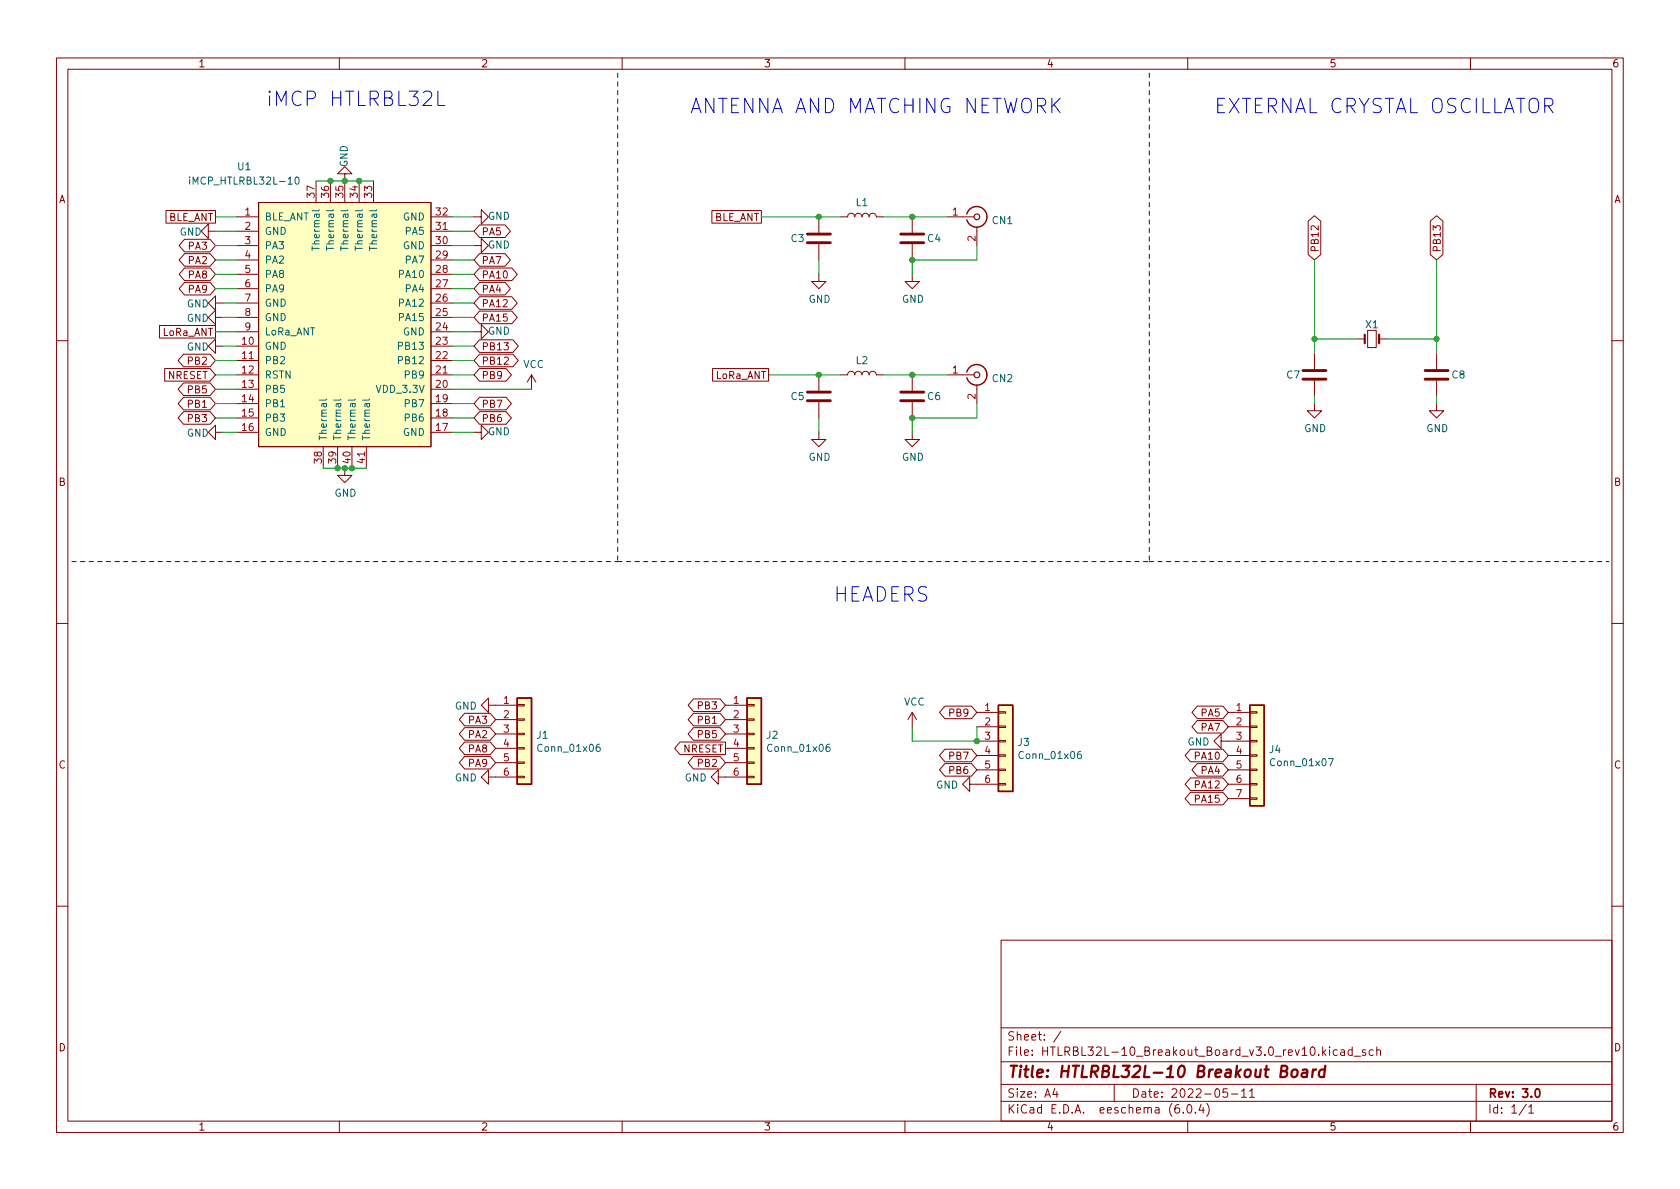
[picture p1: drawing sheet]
<svg xmlns="http://www.w3.org/2000/svg" width="297mm" height="210mm" viewBox="0 0 297 210" stroke-linecap="round" stroke-linejoin="round" font-family="sans-serif">
<g fill="none" stroke="#840000" stroke-width=".18">
<path d="M10 10.2h277v190.1h-277zM12 12.2h273v186.1h-273zM60 10.2v2M110 10.2v2M160 10.2v2M210 10.2v2M260 10.2v2M29.3 37.2h8.8v2.3h-8.8zM41.9 38.3h3.8M45.7 35.8h30.5v43.2h-30.5zM55.9 32v3.8M58.4 32v3.8"/>
<path d="M61 30.7h1.2l-1.2-1.2-1.3 1.2h1.3v5.1M63.5 32v3.8M66 32v3.8M76.2 38.3h3.8M83.8 38.3h1.3v-1.2l1.3 1.2-1.3 1.3v-1.3M84.8 39.8h4.5l.9 1.1-.9 1.1h-4.5l-1-1.1zM125.9 37.2h8.7v2.3h-8.7zM144.8 38.3v2.8M148.6 38.3h1.3a.64 .64 0 0 1 .6-.6 .64 .64 0 0 1 .6 .6 .64 .64 0 0 1 .7-.6 .64 .64 0 0 1 .6 .6 .64 .64 0 0 1 .6-.6 .64 .64 0 0 1 .7 .6 .64 .64 0 0 1 .6-.6 .64 .64 0 0 1 .6 .6h1.3M161.3 38.3v2.8M167.6 38.3h4.6M231.3 39.1l1.1-.9 1.1 .9v5.9l-1.1 1-1.1-1z"/>
<path d="M252.9 39.1l1.1-.9 1.1 .9v5.9l-1.1 1-1.1-1zM28.2 57.6h9.9v2.2h-9.9zM32.6 47.4h4.5l1 1.1-1 1.1h-4.5l-.9-1.1zM32.6 44.9h4.5l1 1.1-1 1.1h-4.5l-.9-1.1zM32.6 42.3h4.5l1 1.1-1 1.1h-4.5l-.9-1.1zM32.6 49.9h4.5l1 1.1-1 1.2h-4.5l-.9-1.2zM36.8 40.9v-1.3l-1.2 1.3 1.2 1.3v-1.3h1.3M38.1 53.6v-1.3l-1.3 1.3 1.3 1.3v-1.3h1.3M38.1 56.1v-1.2l-1.3 1.2 1.3 1.3v-1.3h1.3M41.9 40.9h3.8M41.9 58.7h3.8M41.9 56.1h3.8"/>
<path d="M41.9 53.6h3.8M41.9 51h3.8M41.9 48.5h3.8M41.9 46h3.8M41.9 43.4h3.8M76.2 40.9h3.8M76.2 58.7h3.8M76.2 56.1h3.8M76.2 53.6h3.8M76.2 51h3.8M76.2 48.5h3.8M76.2 46h3.8"/>
<path d="M76.2 43.4h3.8M83.8 58.7h1.3v-1.3l1.3 1.3-1.3 1.2v-1.2M83.8 43.4h1.3v-1.2l1.3 1.2-1.3 1.3v-1.3M84.8 55h5.7l1 1.1-1 1.1h-5.7l-1-1.1zM84.8 52.5h5.7l1 1.1-1 1.1h-5.7l-1-1.1zM84.8 49.9h4.5l.9 1.1-.9 1.2h-4.5l-1-1.2zM84.8 47.4h5.7l1 1.1-1 1.1h-5.7l-1-1.1zM84.8 44.9h4.5l.9 1.1-.9 1.1h-4.5l-1-1.1zM144.8 48.5v1.3h1.2l-1.2 1.2-1.3-1.2h1.3M144.8 43.2v2.8M161.3 48.5v1.3h1.3l-1.3 1.2-1.3-1.2h1.3M161.3 43.2v2.8"/>
<path d="M172.7 40.1v3.3M240 59.9h1.3M241.8 58.4h1.5v3.1h-1.5zM243.8 59.9h1.3M10 60.2h2M29.1 65.2h8l1 1.1-1 1.1h-8zM32.4 62.6h4.7l1 1.1-1 1.2h-4.7l-.9-1.2zM32.4 67.7h4.7l1 1.1-1 1.1h-4.7l-.9-1.1zM32.4 72.8h4.7l1 1.1-1 1.1h-4.7l-.9-1.1zM32.4 70.3h4.7l1 1.1-1 1.1h-4.7l-.9-1.1zM38.1 61.2v-1.3l-1.3 1.3 1.3 1.3v-1.3h1.3M38.1 76.4v-1.2l-1.3 1.2 1.3 1.3v-1.3h1.3"/>
<path d="M41.9 61.2h3.8M41.9 63.7h3.8M41.9 66.3h3.8M41.9 68.8h3.8M41.9 71.4h3.8M41.9 73.9h3.8M41.9 76.4h3.8M57.1 79v3.8M59.7 79v3.8M62.2 79v3.8M64.8 79v3.8M76.2 61.2h3.8"/>
<path d="M76.2 63.7h3.8M76.2 66.3h3.8M76.2 68.8h3.8M76.2 71.4h3.8M76.2 73.9h3.8M76.2 76.4h3.8M83.8 76.4h1.3v-1.2l1.3 1.2-1.3 1.3v-1.3M84.8 72.8h4.7l.9 1.1-.9 1.1h-4.7l-1-1.1zM84.8 60.1h5.9l.9 1.1-.9 1.1h-5.9l-1-1.1zM84.8 62.6h5.9l.9 1.1-.9 1.2h-5.9l-1-1.2zM84.8 70.3h4.7l.9 1.1-.9 1.1h-4.7l-1-1.1zM84.8 65.2h4.7l.9 1.1-.9 1.1h-4.7l-1-1.1z"/>
<path d="M94 66.3l-.8 1.3M94 66.3v2.5M94 66.3l.7 1.3M126 65.2h9.9v2.2h-9.9zM144.8 76.4v1.3h1.2l-1.2 1.3-1.3-1.3h1.3M144.8 66.3v2.8M144.8 71.1v2.8M148.6 66.3h1.3a.64 .64 0 0 1 .6-.6 .64 .64 0 0 1 .6 .6 .64 .64 0 0 1 .7-.6 .64 .64 0 0 1 .6 .6 .64 .64 0 0 1 .6-.6 .64 .64 0 0 1 .7 .6 .64 .64 0 0 1 .6-.6 .64 .64 0 0 1 .6 .6h1.3M161.3 76.4v1.3h1.3l-1.3 1.3-1.3-1.3h1.3M161.3 66.3v2.8M161.3 71.1v2.8M167.6 66.3h4.6"/>
<path d="M172.7 68.1v3.3M232.4 71.4v1.2h1.3l-1.3 1.3-1.3-1.3h1.3M232.4 62.5v2.8M232.4 67.3v2.8M254 71.4v1.2h1.3l-1.3 1.3-1.3-1.3h1.3M254 62.5v2.8M254 67.3v2.8M285 60.2h2M61 82.8v1.3h1.2l-1.2 1.2-1.3-1.2h1.3M10 110.2h2M285 110.2h2M82.2 133.8h4.5l.9 1.1-.9 1.1h-4.5l-1-1.1z"/>
<path d="M82.2 128.7h4.5l.9 1.1-.9 1.1h-4.5l-1-1.1zM82.2 126.1h4.5l.9 1.1-.9 1.2h-4.5l-1-1.2zM82.2 131.2h4.5l.9 1.1-.9 1.1h-4.5l-1-1.1zM86.4 124.7v-1.3l-1.3 1.3 1.3 1.3v-1.3h5M86.4 137.4v-1.3l-1.3 1.3 1.3 1.3v-1.3h5M87.6 127.2h3.8M87.6 129.8h3.8M87.6 132.3h3.8M87.6 134.9h3.8M91.4 137.3h1.3v.2h-1.3zM91.4 134.7h1.3v.3h-1.3zM91.4 132.2h1.3v.3h-1.3z"/>
<path d="M91.4 129.7h1.3v.2h-1.3zM91.4 127.1h1.3v.3h-1.3zM91.4 124.6h1.3v.2h-1.3zM120.2 131.2h8.1v2.2h-8.1l-.9-1.1zM122.6 133.8h4.7l1 1.1-1 1.1h-4.7l-.9-1.1zM122.6 126.1h4.7l1 1.1-1 1.2h-4.7l-.9-1.2zM122.6 123.6h4.7l1 1.1-1 1.1h-4.7l-.9-1.1zM122.6 128.7h4.7l1 1.1-1 1.1h-4.7l-.9-1.1zM127 137.4v-1.3l-1.3 1.3 1.3 1.3v-1.3h5.1M128.3 124.7h3.8M128.3 127.2h3.8M128.3 129.8h3.8"/>
<path d="M128.3 132.3h3.8M128.3 134.9h3.8M132.1 137.3h1.2v.2h-1.2zM132.1 134.7h1.2v.3h-1.2zM132.1 132.2h1.2v.3h-1.2zM132.1 129.7h1.2v.2h-1.2zM132.1 127.1h1.2v.3h-1.2zM132.1 124.6h1.2v.2h-1.2zM161.3 126l-.8 1.2M161.3 126v2.5M161.3 126l.8 1.2M167.1 124.9h4.7l.9 1.1-.9 1.1h-4.7l-1-1.1z"/>
<path d="M167.1 135h4.7l.9 1.1-.9 1.1h-4.7l-1-1.1zM167.1 132.5h4.7l.9 1.1-.9 1.1h-4.7l-1-1.1zM171.4 138.7v-1.3l-1.2 1.3 1.2 1.2v-1.2h5.1M172.7 126h3.8M172.7 128.5h3.8M172.7 131.1h3.8M172.7 133.6h3.8M172.7 136.1h3.8M176.5 138.6h1.3v.2h-1.3zM176.5 136h1.3v.3h-1.3zM176.5 133.5h1.3v.2h-1.3zM176.5 130.9h1.3v.3h-1.3z"/>
<path d="M176.5 128.4h1.3v.2h-1.3zM176.5 125.9h1.3v.2h-1.3zM210.5 132.5h5.7l1 1.1-1 1.1h-5.7l-1-1.1zM210.5 137.6h5.7l1 1.1-1 1.1h-5.7l-1-1.1zM211.7 135h4.5l1 1.1-1 1.1h-4.5l-1-1.1zM211.7 127.4h4.5l1 1.1-1 1.1h-4.5l-1-1.1zM211.7 124.9h4.5l1 1.1-1 1.1h-4.5l-1-1.1zM215.9 131.1v-1.3l-1.3 1.3 1.3 1.2v-1.2h5.1M217.2 126h3.8M217.2 128.5h3.8M217.2 133.6h3.8M217.2 136.1h3.8"/>
<path d="M217.2 138.7h3.8M221 138.6h1.2v.2h-1.2zM221 136h1.2v.3h-1.2zM221 133.5h1.2v.2h-1.2zM221 130.9h1.2v.3h-1.2zM221 128.4h1.2v.2h-1.2zM221 125.9h1.2v.2h-1.2zM210.5 140.1h5.7l1 1.1-1 1.1h-5.7l-1-1.1zM217.2 141.2h3.8M221 141.1h1.2v.2h-1.2zM10 160.2h2M177 166.3h108v32h-108z"/>
<path d="M285 160.2h2M60 198.3v2M110 198.3v2M160 198.3v2M177 194.8h108M177 191.8h108M177 187.8h108M177 181.8h108M186.5 192.5l-.4 1h1M186.9 193v1M187.6 182.4l-1.3 1.9M197 191.8v3"/>
<path d="M208.4 195.3a.59 .59 0 0 0-.7 .7v.5l.2 .3h.4l.2-.1 .1-.5-.2-.2-.4-.1-.3 .3M209.2 196.7v.1M210 198.3v2M210.1 195.4l.1-.1a.81 .81 0 0 1 .6 .7 .81 .81 0 0 1-.3 .8h-.1a.81 .81 0 0 1-.6-.6 .81 .81 0 0 1 .3-.8zM211.4 196.7v.1M212.4 195.3l-.4 1h.9M212.7 195.8v1M213.4 195.1a1.72 1.72 0 0 1 0 2.3M217 192.5h-.7l-.1 .7 .2-.1 .5 .1 .2 .2-.1 .5-.2 .1-.6-.1M217.7 193.5h1.2M219.5 193l.4-.5v1.5M219.5 194h.9"/>
<path d="M220.9 193l.5-.5v1.5M220.9 194h.9M236.4 185.7l-.4-.1-.3 .3v.4l.2 .3h.5M237.1 185.7h.5l.1 .9M237.7 186l-.5 .1a.29 .29 0 0 0-.2 .2 .29 .29 0 0 0 .2 .3h.5M239.1 185.7l-.5-.1-.2 .3v.4l.1 .3h.6M239.1 185.1v1.5M239.4 186.8h1.2M241.4 185.7l-.3-.1-.2 .2v.3l.5 .1v.4h-.5M242.8 185.7l-.4-.1-.3 .3v.4l.1 .3h.6M243.4 185.8l.2-.2 .4 .1 .1 .9M243.4 185.1v1.5"/>
<path d="M260 198.3v2M261 191.8v6.5M269.9 195.3l-1.3 1.9M270.3 195.8l.4-.5v1.5M270.3 196.8h.9"/>
</g>
<path d="M271.6 192.6l.2-.1a.82 .82 0 0 1 .6 .7 .82 .82 0 0 1-.3 .8h-.2a.81 .81 0 0 1-.6-.6 .81 .81 0 0 1 .3-.8z" fill="none" stroke="#840000" stroke-width=".3"/>
<path d="M228.5 189.3a.52 .52 0 0 1 .5-.2 .52 .52 0 0 1 .4 .4v.6a.55 .55 0 0 1-.6 .4 .55 .55 0 0 1-.5-.4zM230.3 189.2l.2-.1 .6 .1-.1 1.3M231.1 189.6l-.6 .1a.4 .4 0 0 0-.4 .3 .4 .4 0 0 0 .3 .5l.6-.1M232.2 189.1l-.2 1.4M232.7 189.1l-.4 .1-.2 .3M234.2 189.2a.66 .66 0 0 0-.9 .3l-.1 .6 .1 .3 .2 .1 .6-.1M234.3 188.5l-.2 2" fill="none" stroke="#840000" stroke-width=".4"/>
<path d="M241.3 59.2v1.5M243.8 59.2v1.5" fill="none" stroke="#840000" stroke-width=".38"/>
<path d="M142.7 42.9h4.1M142.7 41.4h4.1M159.3 42.9h4M159.3 41.4h4M142.7 70.9h4.1M142.7 69.3h4.1M159.3 70.9h4M159.3 69.3h4M230.4 67.1h4M230.4 65.5h4M252 67.1h4M252 65.5h4" fill="none" stroke="#840000" stroke-width=".51"/>
<g fill="#ffffc2" stroke="#ffffc2" stroke-width=".18">
<path d="M221 124.7h2.5v17.8h-2.5z"/>
<path d="M91.4 123.4h2.6v15.3h-2.6z"/>
<path d="M132.1 123.4h2.5v15.3h-2.5z"/>
<path d="M45.7 35.8h30.5v43.2h-30.5z"/>
<path d="M176.5 124.7h2.6v15.2h-2.6z"/>
</g>
<path d="M170.9 37.8a1.81 1.81 0 0 1 2.8-.9 1.81 1.81 0 0 1 0 2.9 1.81 1.81 0 0 1-2.8-.9M170.9 65.8a1.81 1.81 0 0 1 2.8-1 1.81 1.81 0 0 1 0 3 1.81 1.81 0 0 1-2.8-1M91.4 123.4h2.6v15.3h-2.6zM132.1 123.4h2.5v15.3h-2.5zM176.5 124.7h2.6v15.2h-2.6zM221 124.7h2.5v17.8h-2.5z" fill="none" stroke="#840000" stroke-width=".25"/>
<path d="M33.5 31.3v.1M33.5 31.7v.9M52.3 31.4l.2-.1a.68 .68 0 0 1 .4 .6 .68 .68 0 0 1-.4 .7l-.2-.1-.1-.4zM57.7 70.6l-.2 .2h-1M60.3 70.6l-.2 .2h-1.1M62.8 70.6l-.2 .2h-1.1M65.3 70.6l-.1 .2h-1.1M106 131.6l-.4 .1a.86 .86 0 0 0 0 1.2l.5-.1v-.5l-.2-.2h-.3l-.2 .2M146.6 131.6l-.3 .1a.86 .86 0 0 0 0 1.2l.4-.1 .1-.5-.3-.2h-.2l-.3 .2M191.1 132.9h-.4a.86 .86 0 0 0 0 1.2l.5-.1v-.4l-.2-.2h-.3l-.2 .2M234.9 134.1h.8l-.5 1.3" fill="none" stroke="#006464" stroke-width=".18"/>
<g fill="none" stroke="#840000" stroke-width=".2">
<circle cx="172.7" cy="38.3" r=".51"/>
<circle cx="172.7" cy="66.3" r=".51"/>
</g>
<path d="M77.4 16.1v2.6h1.2M186.3 18.5l1.1 1.4M187.4 17.4l-1.4 1.4" fill="none" stroke="#0000c2" stroke-width=".18"/>
<path d="M109.2 12.9v86.4M203.2 12.9v86.4M12.7 99.3h96.5M109.2 99.3h94M203.2 99.3h81.3" fill="none" stroke="#0000c2" stroke-width=".18" stroke-dasharray=".8 .8"/>
<g fill="none" stroke="#009600" stroke-width=".18">
<path d="M38.1 38.3h3.8M55.9 32h10.1M80 38.3h3.8M134.6 38.3h14M156.2 38.3h11.4M38.1 51h3.8M38.1 48.5h3.8M38.1 40.9h3.8M38.1 58.7h3.8M38.1 43.4h3.8M38.1 46h3.8M39.4 53.6h2.5"/>
<path d="M39.4 56.1h2.5M80 51h3.8M80 48.5h3.8M80 53.6h3.8M80 40.9h3.8M80 58.7h3.8M80 56.1h3.8M80 43.4h3.8M80 46h3.8M144.8 46v2.5M172.7 43.4v2.6h-11.4v2.5M232.4 46v16.5"/>
<path d="M232.4 59.9h7.6M245.1 59.9h8.9M254 46v16.5M38.1 73.9h3.8M38.1 71.4h3.8M38.1 66.3h3.8M38.1 68.8h3.8M38.1 63.7h3.8M39.4 61.2h2.5M39.4 76.4h2.5M80 73.9h3.8M80 71.4h3.8"/>
<path d="M80 61.2h3.8M80 66.3h3.8M80 76.4h3.8M80 68.8h14M80 63.7h3.8M135.9 66.3h12.7M144.8 73.9v2.5M156.2 66.3h11.4M172.7 71.4v2.5h-11.4v2.5M232.4 70.1v1.3M254 70.1v1.3M57.1 82.8h7.7"/>
<path d="M161.3 128.5v2.6h11.4v-2.6"/>
</g>
<g fill="#009600" stroke="#009600" stroke-width=".18">
<circle cx="61" cy="82.8" r=".46"/>
<circle cx="59.7" cy="82.8" r=".46"/>
<circle cx="62.2" cy="82.8" r=".46"/>
<circle cx="63.5" cy="32" r=".46"/>
<circle cx="58.4" cy="32" r=".46"/>
<circle cx="61" cy="32" r=".46"/>
<circle cx="232.4" cy="59.9" r=".46"/>
<circle cx="254" cy="59.9" r=".46"/>
<circle cx="172.7" cy="131.1" r=".46"/>
<circle cx="144.8" cy="38.3" r=".46"/>
<circle cx="161.3" cy="46" r=".46"/>
<circle cx="161.3" cy="38.3" r=".46"/>
<circle cx="161.3" cy="73.9" r=".46"/>
<circle cx="161.3" cy="66.3" r=".46"/>
<circle cx="144.8" cy="66.3" r=".46"/>
</g>
<g font-size="3.5" fill="#0000c2">
<text x="47" y="18.8">iMCP HTLRBL32L</text>
<text x="121.9" y="20">ANTENNA AND MATCHING NETWORK</text>
<text x="214.6" y="20">EXTERNAL CRYSTAL OSCILLATOR</text>
<text x="147.3" y="106.4">HEADERS</text>
</g>
<text font-size="2.8" fill="#840000" x="178" y="190.6">Title: HTLRBL32L-10 Breakout Board</text>
<g font-size="2.1" fill="#840000">
<text x="178" y="184">Sheet: /</text>
<text x="178" y="186.7">File: HTLRBL32L-10_Breakout_Board_v3.0_rev10.kicad_sch</text>
<text x="178" y="196.9">KiCad E.D.A. eeschema (6.0.4)</text>
<text x="178" y="194.1">Size: A4</text>
<text x="200" y="194.1">Date: 2022-05-11</text>
<text x="263" y="194.1">Rev: 3.0</text>
<text x="263" y="196.9">Id: 1/1</text>
</g>
<g font-size="1.8" fill="#840000">
<text x="35" y="11.9">1</text>
<text x="85" y="11.9">2</text>
<text x="135" y="11.9">3</text>
<text x="185" y="11.9">4</text>
<text x="235" y="11.9">5</text>
<text x="285" y="11.9">6</text>
<text x="10.3" y="35.9">A</text>
<text x="285.3" y="35.9">A</text>
<text x="29.6" y="39.1">BLE_ANT</text>
<text x="85.1" y="41.6">PA5</text>
<text x="126.1" y="39.1">BLE_ANT</text>
<text x="33.4" y="46.7">PA2</text>
<text x="33.4" y="44.2">PA3</text>
<text x="85.1" y="46.7">PA7</text>
<text x="233.1" y="44.7" transform="rotate(-90 233.1 44.7)">PB12</text>
<text x="254.7" y="44.7" transform="rotate(-90 254.7 44.7)">PB13</text>
<text x="33.4" y="49.2">PA8</text>
<text x="33.4" y="51.8">PA9</text>
<text x="85.1" y="51.8">PA4</text>
<text x="85.1" y="49.2">PA10</text>
<text x="28.7" y="59.4">LoRa_ANT</text>
<text x="85.1" y="56.9">PA15</text>
<text x="85.1" y="54.3">PA12</text>
<text x="33.4" y="64.5">PB2</text>
<text x="85.1" y="61.9">PB13</text>
<text x="85.1" y="64.5">PB12</text>
<text x="29.7" y="67">NRESET</text>
<text x="33.4" y="69.6">PB5</text>
<text x="85.1" y="67">PB9</text>
<text x="126.5" y="67">LoRa_ANT</text>
<text x="33.4" y="74.6">PB3</text>
<text x="33.4" y="72.1">PB1</text>
<text x="85.1" y="74.6">PB6</text>
<text x="85.1" y="72.1">PB7</text>
<text x="10.3" y="85.9">B</text>
<text x="285.3" y="85.9">B</text>
<text x="123.6" y="125.4">PB3</text>
<text x="82.9" y="130.5">PA2</text>
<text x="82.9" y="128">PA3</text>
<text x="123.6" y="128">PB1</text>
<text x="123.6" y="130.5">PB5</text>
<text x="168" y="126.7">PB9</text>
<text x="212.5" y="129.2">PA7</text>
<text x="212.5" y="126.7">PA5</text>
<text x="10.3" y="135.9">C</text>
<text x="82.9" y="135.6">PA9</text>
<text x="82.9" y="133.1">PA8</text>
<text x="120.8" y="133.1">NRESET</text>
<text x="123.6" y="135.6">PB2</text>
<text x="168" y="136.9">PB6</text>
<text x="168" y="134.3">PB7</text>
<text x="211.5" y="134.3">PA10</text>
<text x="212.5" y="136.9">PA4</text>
<text x="285.3" y="135.9">C</text>
<text x="211.5" y="139.4">PA12</text>
<text x="211.5" y="141.9">PA15</text>
<text x="10.3" y="185.9">D</text>
<text x="285.3" y="185.9">D</text>
<text x="35" y="199.9">1</text>
<text x="85" y="199.9">2</text>
<text x="135" y="199.9">3</text>
<text x="185" y="199.9">4</text>
<text x="235" y="199.9">5</text>
<text x="285" y="199.9">6</text>
</g>
<g font-size="1.8" fill="#006464">
<text x="61.5" y="29.6" transform="rotate(-90 61.5 29.6)">GND</text>
<text x="34.1" y="32.6">iMCP_HTLRBL32L-10</text>
<text x="42" y="30.1">U1</text>
<text x="31.7" y="41.7">GND</text>
<text x="46.7" y="39">BLE_ANT</text>
<text x="46.7" y="41.5">GND</text>
<text x="71.3" y="39">GND</text>
<text x="71.7" y="41.5">PA5</text>
<text x="86.2" y="38.9">GND</text>
<text x="151.4" y="36.4">L1</text>
<text x="175.5" y="39.6">CN1</text>
<text x="46.7" y="44.1">PA3</text>
<text x="46.7" y="46.6">PA2</text>
<text x="56.5" y="43.7" transform="rotate(-90 56.5 43.7)">Thermal</text>
<text x="59.1" y="43.7" transform="rotate(-90 59.1 43.7)">Thermal</text>
<text x="61.6" y="43.7" transform="rotate(-90 61.6 43.7)">Thermal</text>
<text x="64.1" y="43.7" transform="rotate(-90 64.1 43.7)">Thermal</text>
<text x="66.7" y="43.7" transform="rotate(-90 66.7 43.7)">Thermal</text>
<text x="71.3" y="44.1">GND</text>
<text x="71.7" y="46.6">PA7</text>
<text x="86.2" y="43.9">GND</text>
<text x="139.9" y="42.8">C3</text>
<text x="164" y="42.8">C4</text>
<text x="46.7" y="49.1">PA8</text>
<text x="46.7" y="51.7">PA9</text>
<text x="70.8" y="49.1">PA10</text>
<text x="71.7" y="51.7">PA4</text>
<text x="142.9" y="53.5">GND</text>
<text x="159.5" y="53.5">GND</text>
<text x="33" y="54.4">GND</text>
<text x="33" y="56.9">GND</text>
<text x="46.7" y="54.2">GND</text>
<text x="46.7" y="56.8">GND</text>
<text x="46.7" y="59.3">LoRa_ANT</text>
<text x="70.8" y="56.8">PA15</text>
<text x="70.8" y="54.2">PA12</text>
<text x="71.3" y="59.3">GND</text>
<text x="86.2" y="59.2">GND</text>
<text x="241.5" y="58">X1</text>
<text x="33" y="62">GND</text>
<text x="46.7" y="61.8">GND</text>
<text x="46.7" y="64.4">PB2</text>
<text x="70.8" y="64.4">PB12</text>
<text x="70.8" y="61.8">PB13</text>
<text x="92.5" y="65.1">VCC</text>
<text x="151.4" y="64.4">L2</text>
<text x="46.7" y="66.9">RSTN</text>
<text x="46.7" y="69.5">PB5</text>
<text x="66.8" y="69.5">VDD_3.3V</text>
<text x="71.7" y="66.9">PB9</text>
<text x="139.9" y="70.7">C5</text>
<text x="164" y="70.7">C6</text>
<text x="175.5" y="67.6">CN2</text>
<text x="227.5" y="66.9">C7</text>
<text x="256.7" y="66.9">C8</text>
<text x="33" y="77.2">GND</text>
<text x="46.7" y="72">PB1</text>
<text x="46.7" y="74.5">PB3</text>
<text x="46.7" y="77.1">GND</text>
<text x="57.8" y="78" transform="rotate(-90 57.8 78)">Thermal</text>
<text x="60.3" y="78" transform="rotate(-90 60.3 78)">Thermal</text>
<text x="62.9" y="78" transform="rotate(-90 62.9 78)">Thermal</text>
<text x="65.4" y="78" transform="rotate(-90 65.4 78)">Thermal</text>
<text x="71.3" y="77.1">GND</text>
<text x="71.7" y="74.5">PB6</text>
<text x="71.7" y="72">PB7</text>
<text x="86.2" y="77">GND</text>
<text x="230.6" y="76.4">GND</text>
<text x="252.2" y="76.4">GND</text>
<text x="142.9" y="81.5">GND</text>
<text x="159.5" y="81.5">GND</text>
<text x="59.1" y="87.8">GND</text>
<text x="80.4" y="125.5">GND</text>
<text x="159.8" y="124.8">VCC</text>
<text x="94.9" y="130.6">J1</text>
<text x="135.6" y="130.6">J2</text>
<text x="180" y="131.9">J3</text>
<text x="209.9" y="131.8">GND</text>
<text x="95.4" y="132.9">Conn_01x06</text>
<text x="136" y="132.9">Conn_01x06</text>
<text x="180.5" y="134.2">Conn_01x06</text>
<text x="224.5" y="133.2">J4</text>
<text x="224.9" y="135.5">Conn_01x07</text>
<text x="80.4" y="138.2">GND</text>
<text x="121" y="138.2">GND</text>
<text x="165.5" y="139.4">GND</text>
</g>
<g font-size="1.8" fill="#a90000">
<text x="55.6" y="34.9" transform="rotate(-90 55.6 34.9)">37</text>
<text x="58.2" y="34.9" transform="rotate(-90 58.2 34.9)">36</text>
<text x="60.7" y="34.9" transform="rotate(-90 60.7 34.9)">35</text>
<text x="63.2" y="34.9" transform="rotate(-90 63.2 34.9)">34</text>
<text x="65.8" y="34.9" transform="rotate(-90 65.8 34.9)">33</text>
<text x="43.3" y="38.1">1</text>
<text x="43.3" y="40.6">2</text>
<text x="77.1" y="40.6">31</text>
<text x="77.1" y="38.1">32</text>
<text x="168.4" y="38.1">1</text>
<text x="43.3" y="43.2">3</text>
<text x="43.3" y="45.7">4</text>
<text x="77.1" y="45.7">29</text>
<text x="77.1" y="43.2">30</text>
<text x="172.5" y="42.7" transform="rotate(-90 172.5 42.7)">2</text>
<text x="43.3" y="48.3">5</text>
<text x="43.3" y="50.8">6</text>
<text x="43.3" y="53.3">7</text>
<text x="77.1" y="53.3">26</text>
<text x="77.1" y="50.8">27</text>
<text x="77.1" y="48.3">28</text>
<text x="43.3" y="55.9">8</text>
<text x="43.3" y="58.4">9</text>
<text x="77.1" y="58.4">24</text>
<text x="77.1" y="55.9">25</text>
<text x="42.8" y="61">10</text>
<text x="42.8" y="63.5">11</text>
<text x="77.1" y="63.5">22</text>
<text x="77.1" y="61">23</text>
<text x="42.8" y="66">12</text>
<text x="42.8" y="68.6">13</text>
<text x="42.8" y="71.1">14</text>
<text x="77.1" y="71.1">19</text>
<text x="77.1" y="66">21</text>
<text x="77.1" y="68.6">20</text>
<text x="168.4" y="66">1</text>
<text x="172.5" y="70.6" transform="rotate(-90 172.5 70.6)">2</text>
<text x="42.8" y="73.7">15</text>
<text x="42.8" y="76.2">16</text>
<text x="77.1" y="76.2">17</text>
<text x="77.1" y="73.7">18</text>
<text x="56.9" y="81.9" transform="rotate(-90 56.9 81.9)">38</text>
<text x="59.4" y="81.9" transform="rotate(-90 59.4 81.9)">39</text>
<text x="62" y="81.9" transform="rotate(-90 62 81.9)">40</text>
<text x="64.5" y="81.9" transform="rotate(-90 64.5 81.9)">41</text>
<text x="89" y="124.5">1</text>
<text x="129.7" y="124.5">1</text>
<text x="174.1" y="125.7">1</text>
<text x="218.6" y="125.7">1</text>
<text x="89" y="127">2</text>
<text x="89" y="129.5">3</text>
<text x="129.7" y="127">2</text>
<text x="129.7" y="129.5">3</text>
<text x="174.1" y="128.3">2</text>
<text x="174.1" y="130.8">3</text>
<text x="218.6" y="128.3">2</text>
<text x="218.6" y="130.8">3</text>
<text x="89" y="132.1">4</text>
<text x="89" y="134.6">5</text>
<text x="89" y="137.2">6</text>
<text x="129.7" y="132.1">4</text>
<text x="129.7" y="134.6">5</text>
<text x="129.7" y="137.2">6</text>
<text x="174.1" y="133.3">4</text>
<text x="174.1" y="135.9">5</text>
<text x="218.6" y="133.3">4</text>
<text x="218.6" y="135.9">5</text>
<text x="174.1" y="138.4">6</text>
<text x="218.6" y="138.4">6</text>
<text x="218.6" y="141">7</text>
</g>
</svg>
